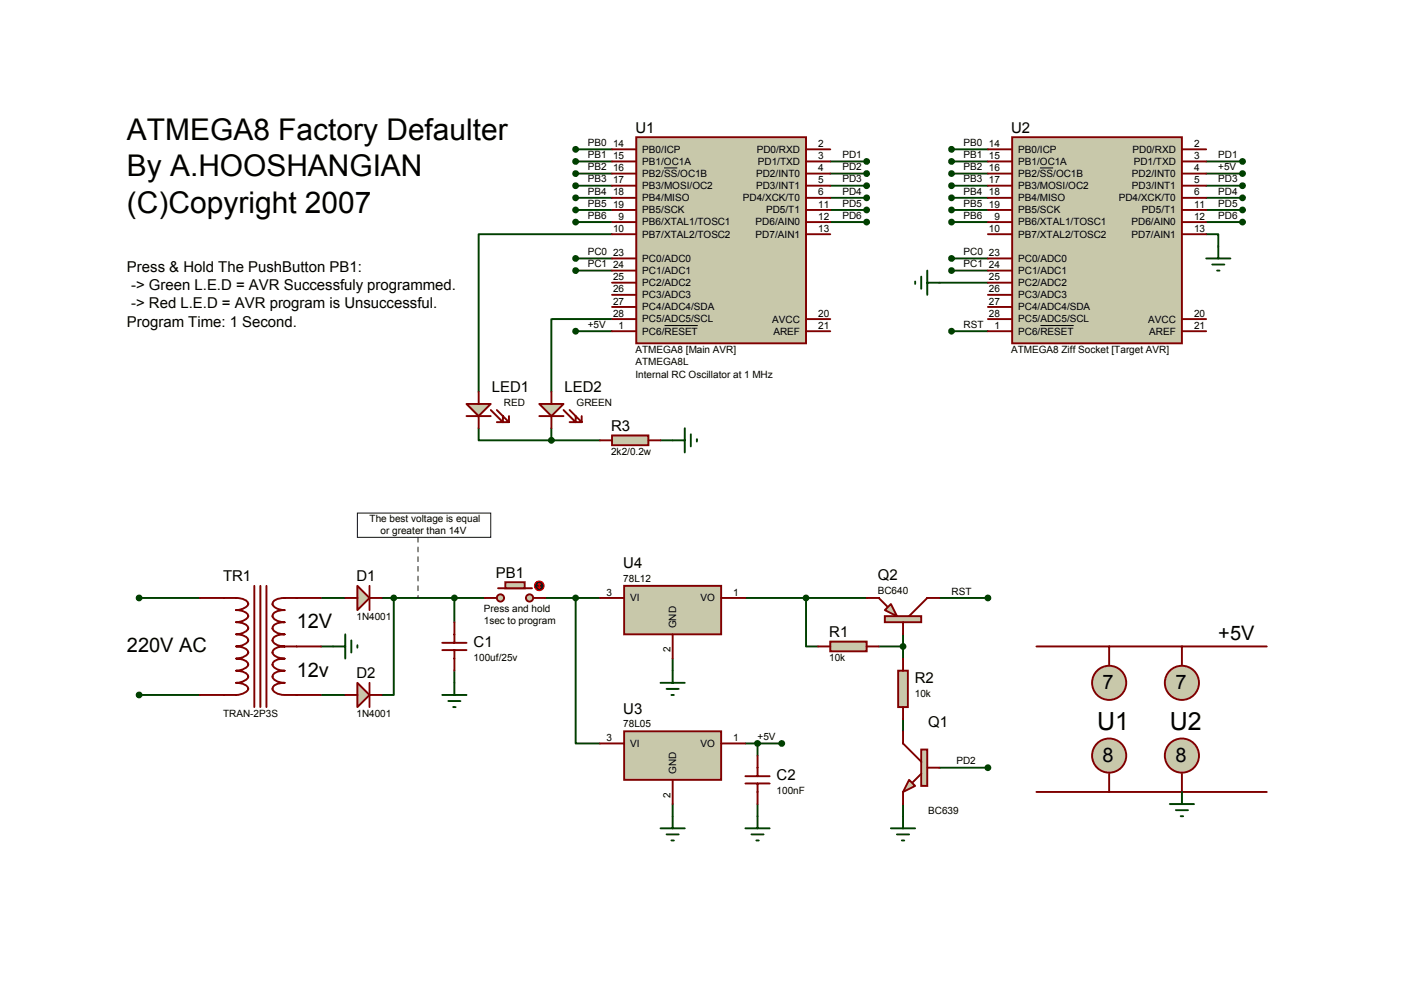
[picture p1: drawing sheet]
<svg xmlns="http://www.w3.org/2000/svg" width="297mm" height="210mm" viewBox="0 0 297 210" stroke-linecap="round" stroke-linejoin="round" font-family="sans-serif">
<g fill="none" stroke="#004000" stroke-width=".4">
<path d="M120.6 31.3h7.6M120.6 33.8h7.6M120.6 36.4h7.6M120.6 38.9h7.6M173.9 33.8h7.6M173.9 36.4h7.6M173.9 38.9h7.6M199.3 31.3h7.6M199.3 33.8h7.6M199.3 36.4h7.6M199.3 38.9h7.6M252.7 33.8h7.6"/>
<path d="M252.7 36.4h7.6M252.7 38.9h7.6M120.6 41.4h7.6M120.6 44h7.6M120.6 54.1h7.6M120.6 56.7h7.6M120.6 46.5h7.6M128.2 49.1h-27.9v33M173.9 41.4h7.6M173.9 44h7.6M173.9 46.5h7.6M196.8 59.2h10.1"/>
<path d="M199.3 41.4h7.6M199.3 44h7.6M199.3 54.1h7.6M199.3 56.7h7.6M199.3 46.5h7.6M252.7 49.1h2.5v2.5M252.7 41.4h7.6M252.7 44h7.6M252.7 46.5h7.6M120.6 69.4h7.6M128.2 66.8h-12.7v15.3M199.3 69.4h7.6"/>
<path d="M100.3 89.7v2.5h15.2M115.5 92.2h10.2M115.5 89.7v2.5M138.4 92.2h2.5M29.1 125.3h12.7M67.2 125.3h5.1M67.2 135.4h2.6M79.9 125.3h21.6M82.5 125.3v20.3h-2.6M95.2 125.3v5M114.2 125.3h11.5M120.6 125.3v30.4h5.1"/>
<path d="M140.9 138v2.5M156.1 125.3h25.4M168.8 125.3v10.1h2.6M184.1 135.4h5.1M189.2 132.9v5.1M196.8 125.3h10.1M29.1 145.6h12.7M67.2 145.6h5.1M95.2 140.5v2.5M156.1 155.7h7.7M158.7 155.7v2.6M189.2 150.7v2.5"/>
<path d="M140.9 168.4v2.6M158.7 168.4v2.6M189.2 168.4v2.6M196.8 160.8h10.1"/>
</g>
<path d="M133.3 28.7h35.5v43.2h-35.5z" fill="#c8c8aa" stroke="#800000" stroke-width=".4"/>
<g fill="none" stroke="#800000" stroke-width=".4">
<path d="M128.2 31.3h5.1M128.2 33.8h5.1M128.2 36.4h5.1M128.2 38.9h5.1M168.8 31.3h5.1M168.8 33.8h5.1M168.8 36.4h5.1M168.8 38.9h5.1M128.2 41.4h5.1M128.2 44h5.1M128.2 54.1h5.1M128.2 56.7h5.1"/>
<path d="M128.2 59.2h5.1M128.2 46.5h5.1M128.2 49.1h5.1M168.8 41.4h5.1M168.8 44h5.1M168.8 46.5h5.1M168.8 49.1h5.1M128.2 61.8h5.1M128.2 64.3h5.1M128.2 66.8h5.1M128.2 69.4h5.1M168.8 66.8h5.1"/>
<path d="M168.8 69.4h5.1"/>
</g>
<path d="M139.1 35.2h2.8M139.2 68.2h7" fill="none" stroke="#010101" stroke-width=".21"/>
<path d="M212 28.7h35.6v43.2h-35.6z" fill="#c8c8aa" stroke="#800000" stroke-width=".4"/>
<g fill="none" stroke="#800000" stroke-width=".4">
<path d="M206.9 31.3h5.1M206.9 33.8h5.1M206.9 36.4h5.1M206.9 38.9h5.1M247.6 31.3h5.1M247.6 33.8h5.1M247.6 36.4h5.1M247.6 38.9h5.1M206.9 41.4h5.1M206.9 44h5.1M206.9 54.1h5.1M206.9 56.7h5.1"/>
<path d="M206.9 59.2h5.1M206.9 46.5h5.1M206.9 49.1h5.1M247.6 41.4h5.1M247.6 44h5.1M247.6 46.5h5.1M247.6 49.1h5.1M206.9 61.8h5.1M206.9 64.3h5.1M206.9 66.8h5.1M206.9 69.4h5.1M247.6 66.8h5.1"/>
<path d="M247.6 69.4h5.1M41.8 125.3h7.7a2.31 2.31 0 0 1 2.5 1.2 2.69 2.69 0 0 1-2.5 1.3 2.31 2.31 0 0 1 2.5 1.3 2.69 2.69 0 0 1-2.5 1.2 2.31 2.31 0 0 1 2.5 1.3 2.69 2.69 0 0 1-2.5 1.3 2.31 2.31 0 0 1 2.5 1.3 2.69 2.69 0 0 1-2.5 1.2 2.31 2.31 0 0 1 2.5 1.3 2.69 2.69 0 0 1-2.5 1.3 2.31 2.31 0 0 1 2.5 1.2 2.69 2.69 0 0 1-2.5 1.3 2.31 2.31 0 0 1 2.5 1.3 2.69 2.69 0 0 1-2.5 1.2 2.31 2.31 0 0 1 2.5 1.3 2.69 2.69 0 0 1-2.5 1.3h-7.7M53.3 122.7v25.4M54.5 122.7v25.4M55.8 122.7v25.4M59.6 135.4a2.89 2.89 0 0 0-2.4 .9 .9 .9 0 0 0 .6 1.2l1.1 .4 .7 .1a2.89 2.89 0 0 0-2.4 .9 .9 .9 0 0 0 .6 1.2l1.1 .3 .7 .1a2.89 2.89 0 0 0-2.4 .9 .9 .9 0 0 0 .6 1.2l1.1 .4h.7a2.89 2.89 0 0 0-2.4 1 .9 .9 0 0 0 .6 1.1 7.2 7.2 0 0 0 4.4 .5h5M59.6 135.4h7.6M67.2 125.3h-7.6a2.89 2.89 0 0 0-2.4 .9 .9 .9 0 0 0 .6 1.2l1.1 .3 .7 .1a2.89 2.89 0 0 0-2.4 .9 .9 .9 0 0 0 .6 1.2l1.1 .4h.7a2.89 2.89 0 0 0-2.4 1 .9 .9 0 0 0 .6 1.1l1.1 .4 .7 .1a2.89 2.89 0 0 0-2.4 .9 .9 .9 0 0 0 .6 1.2l1.1 .4h.7"/>
</g>
<path d="M217.8 35.2h2.8M217.9 68.2h7" fill="none" stroke="#010101" stroke-width=".21"/>
<path d="M74.9 122.7l2.5 2.6-2.5 2.5z" fill="#c8c8aa" stroke="#800000" stroke-width=".4"/>
<path d="M72.3 125.3h2.6M77.4 122.7v5.1M77.4 125.3h2.5" fill="none" stroke="#800000" stroke-width=".4"/>
<path d="M74.9 143l2.5 2.6-2.5 2.5z" fill="#c8c8aa" stroke="#800000" stroke-width=".4"/>
<path d="M92.6 134.7h5.1M92.6 136.2h5.1M95.2 130.3v4.4M95.2 136.2v4.3M72.3 145.6h2.6M77.4 143v5.1M77.4 145.6h2.5" fill="none" stroke="#800000" stroke-width=".4"/>
<path d="M69.8 135.4h2.5M72.3 132.9v5.1M73.6 134.2v2.5M74.9 135.2v.5M92.6 145.6h5.1M93.9 146.9h2.6M94.9 148.1h.5M95.2 143v2.6" fill="none" stroke="#004000" stroke-width=".4"/>
<g fill="#004000" stroke="#004000" stroke-width=".4">
<circle cx="82.5" cy="125.3" r=".51"/>
<circle cx="29.1" cy="125.3" r=".51"/>
<circle cx="29.1" cy="145.6" r=".51"/>
</g>
<g fill="#c8c8aa" stroke="#800000" stroke-width=".4">
<circle cx="110.9" cy="125.3" r=".76"/>
<circle cx="104.8" cy="125.3" r=".76"/>
</g>
<path d="M104.3 123.2h7.1" fill="none" stroke="#800000" stroke-width=".4"/>
<path d="M105.9 122h4v1.2h-4z" fill="#c8c8aa" stroke="#800000" stroke-width=".4"/>
<path d="M101.5 125.3h2.6M111.7 125.3h2.5" fill="none" stroke="#800000" stroke-width=".4"/>
<circle cx="113" cy="122.7" r="1.02" fill="#400000" stroke="#f00" stroke-width=".21"/>
<path d="M112.7 122.5l.3-.3 .2 .3M112.7 123l.3 .2M113 122.2v1M113.2 123l-.2 .2" fill="none" stroke="#f00" stroke-width=".21"/>
<circle cx="95.2" cy="125.3" r=".51" fill="#004000" stroke="#004000" stroke-width=".4"/>
<path d="M130.7 153.2h20.4v10.2h-20.4z" fill="#c8c8aa" stroke="#800000" stroke-width=".4"/>
<path d="M125.7 155.7h5M151.1 155.7h5M140.9 163.4v5" fill="none" stroke="#800000" stroke-width=".4"/>
<path d="M130.7 122.7h20.4v10.2h-20.4z" fill="#c8c8aa" stroke="#800000" stroke-width=".4"/>
<path d="M125.7 125.3h5M140.9 132.9v5.1M151.1 125.3h5" fill="none" stroke="#800000" stroke-width=".4"/>
<circle cx="120.6" cy="125.3" r=".51" fill="#004000" stroke="#004000" stroke-width=".4"/>
<path d="M138.4 143h5M139.6 144.3h2.6M140.6 145.6h.6M140.9 140.5v2.5M138.4 173.5h5M139.6 174.8h2.6M140.6 176.1h.6M140.9 171v2.5" fill="none" stroke="#004000" stroke-width=".4"/>
<g fill="#c8c8aa" stroke="#800000" stroke-width=".4">
<path d="M190.4 163.4l1.3 1.2-2.5 1.3z"/>
<path d="M193 157h1.2v7.6h-1.2z"/>
</g>
<path d="M189.2 153.2v2.5l3.8 3.9M189.2 165.9v2.5M193 162.1l-1.8 1.8M194.2 160.8h2.6" fill="none" stroke="#800000" stroke-width=".4"/>
<g fill="#c8c8aa" stroke="#800000" stroke-width=".4">
<path d="M186.6 126.5l1.3 2.6-2.5-1.3z"/>
<path d="M185.4 129.1h7.6v1.2h-7.6z"/>
</g>
<path d="M181.5 125.3h2.6l1.8 1.7M189.2 130.3v2.6M196.8 125.3h-2.6l-3.8 3.8" fill="none" stroke="#800000" stroke-width=".4"/>
<path d="M173.9 134.4h7.6v2h-7.6z" fill="#c8c8aa" stroke="#800000" stroke-width=".4"/>
<path d="M171.4 135.4h2.5M181.5 135.4h2.6" fill="none" stroke="#800000" stroke-width=".4"/>
<path d="M188.1 140.5h2.1v7.6h-2.1z" fill="#c8c8aa" stroke="#800000" stroke-width=".4"/>
<path d="M189.2 138v2.5M189.2 148.1v2.6" fill="none" stroke="#800000" stroke-width=".4"/>
<g fill="#004000" stroke="#004000" stroke-width=".4">
<circle cx="189.2" cy="135.4" r=".51"/>
<circle cx="168.8" cy="125.3" r=".51"/>
<circle cx="206.9" cy="160.8" r=".51"/>
<circle cx="163.8" cy="155.7" r=".51"/>
<circle cx="206.9" cy="125.3" r=".51"/>
<circle cx="199.3" cy="31.3" r=".51"/>
<circle cx="199.3" cy="33.8" r=".51"/>
<circle cx="199.3" cy="36.4" r=".51"/>
<circle cx="199.3" cy="38.9" r=".51"/>
<circle cx="199.3" cy="41.4" r=".51"/>
<circle cx="199.3" cy="44" r=".51"/>
<circle cx="199.3" cy="54.1" r=".51"/>
<circle cx="199.3" cy="56.7" r=".51"/>
<circle cx="260.3" cy="38.9" r=".51"/>
<circle cx="260.3" cy="41.4" r=".51"/>
<circle cx="260.3" cy="44" r=".51"/>
<circle cx="260.3" cy="46.5" r=".51"/>
<circle cx="260.3" cy="33.8" r=".51"/>
<circle cx="199.3" cy="46.5" r=".51"/>
<circle cx="181.5" cy="33.8" r=".51"/>
<circle cx="181.5" cy="36.4" r=".51"/>
<circle cx="181.5" cy="38.9" r=".51"/>
<circle cx="181.5" cy="41.4" r=".51"/>
<circle cx="181.5" cy="44" r=".51"/>
<circle cx="181.5" cy="46.5" r=".51"/>
<circle cx="120.6" cy="31.3" r=".51"/>
<circle cx="120.6" cy="33.8" r=".51"/>
<circle cx="120.6" cy="36.4" r=".51"/>
<circle cx="120.6" cy="38.9" r=".51"/>
<circle cx="120.6" cy="41.4" r=".51"/>
<circle cx="120.6" cy="44" r=".51"/>
<circle cx="120.6" cy="46.5" r=".51"/>
<circle cx="120.6" cy="54.1" r=".51"/>
<circle cx="120.6" cy="56.7" r=".51"/>
</g>
<path d="M186.6 173.5h5.1M187.9 174.8h2.5M188.9 176.1h.5M189.2 171v2.5" fill="none" stroke="#004000" stroke-width=".4"/>
<path d="M113 84.6h5l-2.5 2.6z" fill="#c8c8aa" stroke="#800000" stroke-width=".4"/>
<path d="M113 87.2h5M115.5 82.1v2.5M115.5 87.2v2.5M118 85.9l2.6 2.5h1.3v-1.2M119.3 85.9l2.6 2.5M120.6 87.2v1.2h-1.3" fill="none" stroke="#800000" stroke-width=".4"/>
<path d="M97.7 84.6h5.1l-2.5 2.6z" fill="#c8c8aa" stroke="#800000" stroke-width=".4"/>
<path d="M97.7 87.2h5.1M100.3 82.1v2.5M100.3 87.2v2.5M102.8 85.9l2.5 2.5h1.3v-1.2M104.1 85.9l2.5 2.5M105.3 87.2v1.2h-1.2" fill="none" stroke="#800000" stroke-width=".4"/>
<path d="M128.2 91.2h7.6v2.1h-7.6z" fill="#c8c8aa" stroke="#800000" stroke-width=".4"/>
<path d="M125.7 92.2h2.5M135.8 92.2h2.6M158.7 158.3v4.3M156.1 162.6h5.1M156.1 164.1h5.1M158.7 164.1v4.3" fill="none" stroke="#800000" stroke-width=".4"/>
<g fill="none" stroke="#004000" stroke-width=".4">
<path d="M191.7 59v.5M193 58v2.5M194.2 59.2h2.6M194.2 56.7v5.1M252.7 54.1h5M253.9 55.4h2.6M254.9 56.7h.6M255.2 51.6v2.5M140.9 92.2h2.5M143.4 89.7v5.1M144.7 91v2.5M146 92v.5"/>
<path d="M156.1 173.5h5.1M157.4 174.8h2.6M158.4 176.1h.5M158.7 171v2.5"/>
</g>
<g fill="#004000" stroke="#004000" stroke-width=".4">
<circle cx="115.5" cy="92.2" r=".51"/>
<circle cx="260.3" cy="36.4" r=".51"/>
<circle cx="158.7" cy="155.7" r=".51"/>
<circle cx="199.3" cy="69.4" r=".51"/>
</g>
<g fill="#c8c8aa" stroke="#800000" stroke-width=".4">
<circle cx="232.3" cy="143" r="3.6"/>
<circle cx="247.6" cy="143" r="3.6"/>
<circle cx="232.3" cy="158.3" r="3.6"/>
<circle cx="247.6" cy="158.3" r="3.6"/>
</g>
<path d="M217.1 135.4h48.3M232.3 135.4v3.8M247.6 135.4v3.8M217.1 165.9h48.3M232.3 162.1v3.8M247.6 162.1v3.8" fill="none" stroke="#800000" stroke-width=".4"/>
<path d="M245 168.4h5.1M246.3 169.7h2.6M247.3 171h.5M247.6 165.9v2.5" fill="none" stroke="#004000" stroke-width=".4"/>
<circle cx="120.6" cy="69.4" r=".51" fill="#004000" stroke="#004000" stroke-width=".4"/>
<path d="M74.9 107.5h27.9v5.1h-27.9z" fill="none" stroke="#000040" stroke-width=".21"/>
<path d="M87.6 112.6v12.7" fill="none" stroke="#000040" stroke-width=".21" stroke-dasharray="1 1 1 1 1 1 1 1"/>
<g font-size="6.3">
<text x="26.6" y="29.3">ATMEGA8 Factory Defaulter</text>
<text x="26.6" y="37">By A.HOOSHANGIAN</text>
<text x="26.6" y="44.6">(C)Copyright 2007</text>
</g>
<g font-size="5.2">
<text x="229.8" y="152.9">U1</text>
<text x="245" y="152.9">U2</text>
</g>
<g font-size="4.2">
<text x="62.2" y="131.6">12V</text>
<text x="26.6" y="136.7">220V AC</text>
<text x="255.2" y="134.1">+5V</text>
<text x="62.2" y="141.8">12v</text>
<text x="231" y="144.3">7</text>
<text x="246.2" y="144.3">7</text>
<text x="231" y="159.5">8</text>
<text x="246.2" y="159.5">8</text>
</g>
<g font-size="3.1">
<text x="133.1" y="27.8">U1</text>
<text x="211.8" y="27.8">U2</text>
<text x="26.6" y="57">Press &amp; Hold The PushButton PB1:</text>
<text x="27.5" y="60.8">-&gt; Green L.E.D = AVR Successfuly programmed.</text>
<text x="27.5" y="64.6">-&gt; Red L.E.D = AVR program is Unsuccessful.</text>
<text x="26.6" y="68.4">Program Time: 1 Second.</text>
<text x="103" y="82.2">LED1</text>
<text x="118.3" y="82.2">LED2</text>
<text x="128" y="90.3">R3</text>
<text x="130.6" y="119">U4</text>
<text x="46.7" y="121.8">TR1</text>
<text x="74.7" y="121.8">D1</text>
<text x="103.9" y="121">PB1</text>
<text x="183.9" y="121.5">Q2</text>
<text x="99.2" y="135.5">C1</text>
<text x="173.7" y="133.4">R1</text>
<text x="74.7" y="142.1">D2</text>
<text x="191.6" y="143.1">R2</text>
<text x="130.6" y="149.5">U3</text>
<text x="194.4" y="152.2">Q1</text>
<text x="162.7" y="163.4">C2</text>
</g>
<g font-size="2.1">
<text x="123.1" y="30.6">PB0</text>
<text x="123.1" y="33.1">PB1</text>
<text x="123.1" y="35.7">PB2</text>
<text x="128.4" y="30.8">14</text>
<text x="128.4" y="33.3">15</text>
<text x="128.4" y="35.9">16</text>
<text x="134.6" y="32">PB0/ICP</text>
<text x="134.6" y="34.5">PB1/OC1A</text>
<text x="158.5" y="32">PD0/RXD</text>
<text x="158.7" y="34.5">PD1/TXD</text>
<text x="171.4" y="35.9">4</text>
<text x="171.4" y="30.8">2</text>
<text x="171.4" y="33.3">3</text>
<text x="176.5" y="33.1">PD1</text>
<text x="176.5" y="35.7">PD2</text>
<text x="201.9" y="30.6">PB0</text>
<text x="201.9" y="33.1">PB1</text>
<text x="201.9" y="35.7">PB2</text>
<text x="207.2" y="30.8">14</text>
<text x="207.2" y="33.3">15</text>
<text x="207.2" y="35.9">16</text>
<text x="213.3" y="32">PB0/ICP</text>
<text x="213.3" y="34.5">PB1/OC1A</text>
<text x="237.3" y="32">PD0/RXD</text>
<text x="237.5" y="34.5">PD1/TXD</text>
<text x="250.1" y="35.9">4</text>
<text x="250.1" y="30.8">2</text>
<text x="250.1" y="33.3">3</text>
<text x="255.2" y="33.1">PD1</text>
<text x="255.2" y="35.7">+5V</text>
<text x="123.1" y="38.2">PB3</text>
<text x="123.1" y="40.7">PB4</text>
<text x="128.4" y="38.4">17</text>
<text x="128.4" y="40.9">18</text>
<text x="134.6" y="37.1">PB2/SS/OC1B</text>
<text x="134.6" y="39.6">PB3/MOSI/OC2</text>
<text x="158.4" y="37.1">PD2/INT0</text>
<text x="158.4" y="39.6">PD3/INT1</text>
<text x="171.4" y="38.4">5</text>
<text x="171.4" y="40.9">6</text>
<text x="176.5" y="38.2">PD3</text>
<text x="176.5" y="40.7">PD4</text>
<text x="201.9" y="38.2">PB3</text>
<text x="201.9" y="40.7">PB4</text>
<text x="207.2" y="38.4">17</text>
<text x="207.2" y="40.9">18</text>
<text x="213.3" y="37.1">PB2/SS/OC1B</text>
<text x="213.3" y="39.6">PB3/MOSI/OC2</text>
<text x="237.1" y="37.1">PD2/INT0</text>
<text x="237.1" y="39.6">PD3/INT1</text>
<text x="250.1" y="38.4">5</text>
<text x="250.1" y="40.9">6</text>
<text x="255.2" y="38.2">PD3</text>
<text x="255.2" y="40.7">PD4</text>
<text x="123.1" y="43.3">PB5</text>
<text x="123.1" y="45.8">PB6</text>
<text x="128.4" y="43.5">19</text>
<text x="129.6" y="46">9</text>
<text x="134.6" y="42.1">PB4/MISO</text>
<text x="134.6" y="44.7">PB5/SCK</text>
<text x="134.6" y="47.2">PB6/XTAL1/TOSC1</text>
<text x="155.6" y="42.1">PD4/XCK/T0</text>
<text x="158.3" y="47.2">PD6/AIN0</text>
<text x="160.5" y="44.7">PD5/T1</text>
<text x="171.4" y="43.5">11</text>
<text x="171.4" y="46">12</text>
<text x="176.5" y="43.3">PD5</text>
<text x="176.5" y="45.8">PD6</text>
<text x="201.9" y="43.3">PB5</text>
<text x="201.9" y="45.8">PB6</text>
<text x="207.2" y="43.5">19</text>
<text x="208.3" y="46">9</text>
<text x="213.3" y="42.1">PB4/MISO</text>
<text x="213.3" y="44.7">PB5/SCK</text>
<text x="213.3" y="47.2">PB6/XTAL1/TOSC1</text>
<text x="234.4" y="42.1">PD4/XCK/T0</text>
<text x="237" y="47.2">PD6/AIN0</text>
<text x="239.2" y="44.7">PD5/T1</text>
<text x="250.1" y="46">12</text>
<text x="250.1" y="43.5">11</text>
<text x="255.2" y="43.3">PD5</text>
<text x="255.2" y="45.8">PD6</text>
<text x="123.1" y="53.4">PC0</text>
<text x="128.4" y="53.6">23</text>
<text x="128.4" y="48.6">10</text>
<text x="134.6" y="49.8">PB7/XTAL2/TOSC2</text>
<text x="158.3" y="49.8">PD7/AIN1</text>
<text x="171.4" y="48.6">13</text>
<text x="201.9" y="53.4">PC0</text>
<text x="207.2" y="53.6">23</text>
<text x="207.2" y="48.6">10</text>
<text x="213.3" y="49.8">PB7/XTAL2/TOSC2</text>
<text x="237" y="49.8">PD7/AIN1</text>
<text x="250.1" y="48.6">13</text>
<text x="123.1" y="56">PC1</text>
<text x="128.4" y="56.2">24</text>
<text x="128.4" y="58.7">25</text>
<text x="134.6" y="54.8">PC0/ADC0</text>
<text x="134.6" y="57.4">PC1/ADC1</text>
<text x="134.6" y="59.9">PC2/ADC2</text>
<text x="201.9" y="56">PC1</text>
<text x="207.2" y="56.2">24</text>
<text x="207.2" y="58.7">25</text>
<text x="213.3" y="54.8">PC0/ADC0</text>
<text x="213.3" y="57.4">PC1/ADC1</text>
<text x="213.3" y="59.9">PC2/ADC2</text>
<text x="128.4" y="61.3">26</text>
<text x="128.4" y="63.8">27</text>
<text x="134.6" y="62.5">PC3/ADC3</text>
<text x="134.6" y="65">PC4/ADC4/SDA</text>
<text x="207.2" y="61.3">26</text>
<text x="207.2" y="63.8">27</text>
<text x="213.3" y="62.5">PC3/ADC3</text>
<text x="213.3" y="65">PC4/ADC4/SDA</text>
<text x="123.1" y="68.7">+5V</text>
<text x="128.4" y="66.3">28</text>
<text x="129.6" y="68.9">1</text>
<text x="134.6" y="67.5">PC5/ADC5/SCL</text>
<text x="134.6" y="70.1">PC6/RESET</text>
<text x="161.8" y="67.6">AVCC</text>
<text x="162" y="70.1">AREF</text>
<text x="171.4" y="66.3">20</text>
<text x="171.4" y="68.9">21</text>
<text x="201.9" y="68.7">RST</text>
<text x="207.2" y="66.3">28</text>
<text x="208.3" y="68.9">1</text>
<text x="213.3" y="67.5">PC5/ADC5/SCL</text>
<text x="213.3" y="70.1">PC6/RESET</text>
<text x="240.5" y="67.6">AVCC</text>
<text x="240.7" y="70.1">AREF</text>
<text x="250.1" y="68.9">21</text>
<text x="250.1" y="66.3">20</text>
<text x="133.1" y="74">ATMEGA8 [Main AVR]</text>
<text x="133.1" y="76.6">ATMEGA8L</text>
<text x="211.8" y="74">ATMEGA8 Ziff Socket [Target AVR]</text>
<text x="133.1" y="79.1">Internal RC Oscillator at 1 MHz</text>
<text x="105.6" y="85">RED</text>
<text x="120.8" y="85">GREEN</text>
<text x="128" y="95.4">2k2/0.2w</text>
<text x="77.4" y="109.4">The best voltage is equal</text>
<text x="79.7" y="111.9">or greater than 14V</text>
<text x="127" y="124.8">3</text>
<text x="130.6" y="121.9">78L12</text>
<text x="132" y="126">VI</text>
<text x="146.8" y="126">VO</text>
<text x="153.6" y="124.8">1</text>
<text x="183.9" y="124.4">BC640</text>
<text x="199.3" y="124.6">RST</text>
<text x="74.7" y="129.9">1N4001</text>
<text x="101.3" y="128.1">Press and hold</text>
<text x="101.3" y="130.6">1sec to program</text>
<text x="141.6" y="131.6" transform="rotate(-90 141.6 131.6)">GND</text>
<text x="140.4" y="136.6" transform="rotate(-90 140.4 136.6)">2</text>
<text x="99.2" y="138.4">100uf/25v</text>
<text x="173.7" y="138.5">10k</text>
<text x="191.6" y="146">10k</text>
<text x="46.7" y="150.2">TRAN-2P3S</text>
<text x="74.7" y="150.2">1N4001</text>
<text x="127" y="155.2">3</text>
<text x="130.6" y="152.3">78L05</text>
<text x="153.6" y="155.2">1</text>
<text x="158.7" y="155">+5V</text>
<text x="132" y="156.5">VI</text>
<text x="146.8" y="156.5">VO</text>
<text x="200.3" y="160.1">PD2</text>
<text x="140.4" y="167.1" transform="rotate(-90 140.4 167.1)">2</text>
<text x="141.6" y="162.1" transform="rotate(-90 141.6 162.1)">GND</text>
<text x="162.7" y="166.3">100nF</text>
<text x="194.4" y="170.5">BC639</text>
</g>
</svg>
